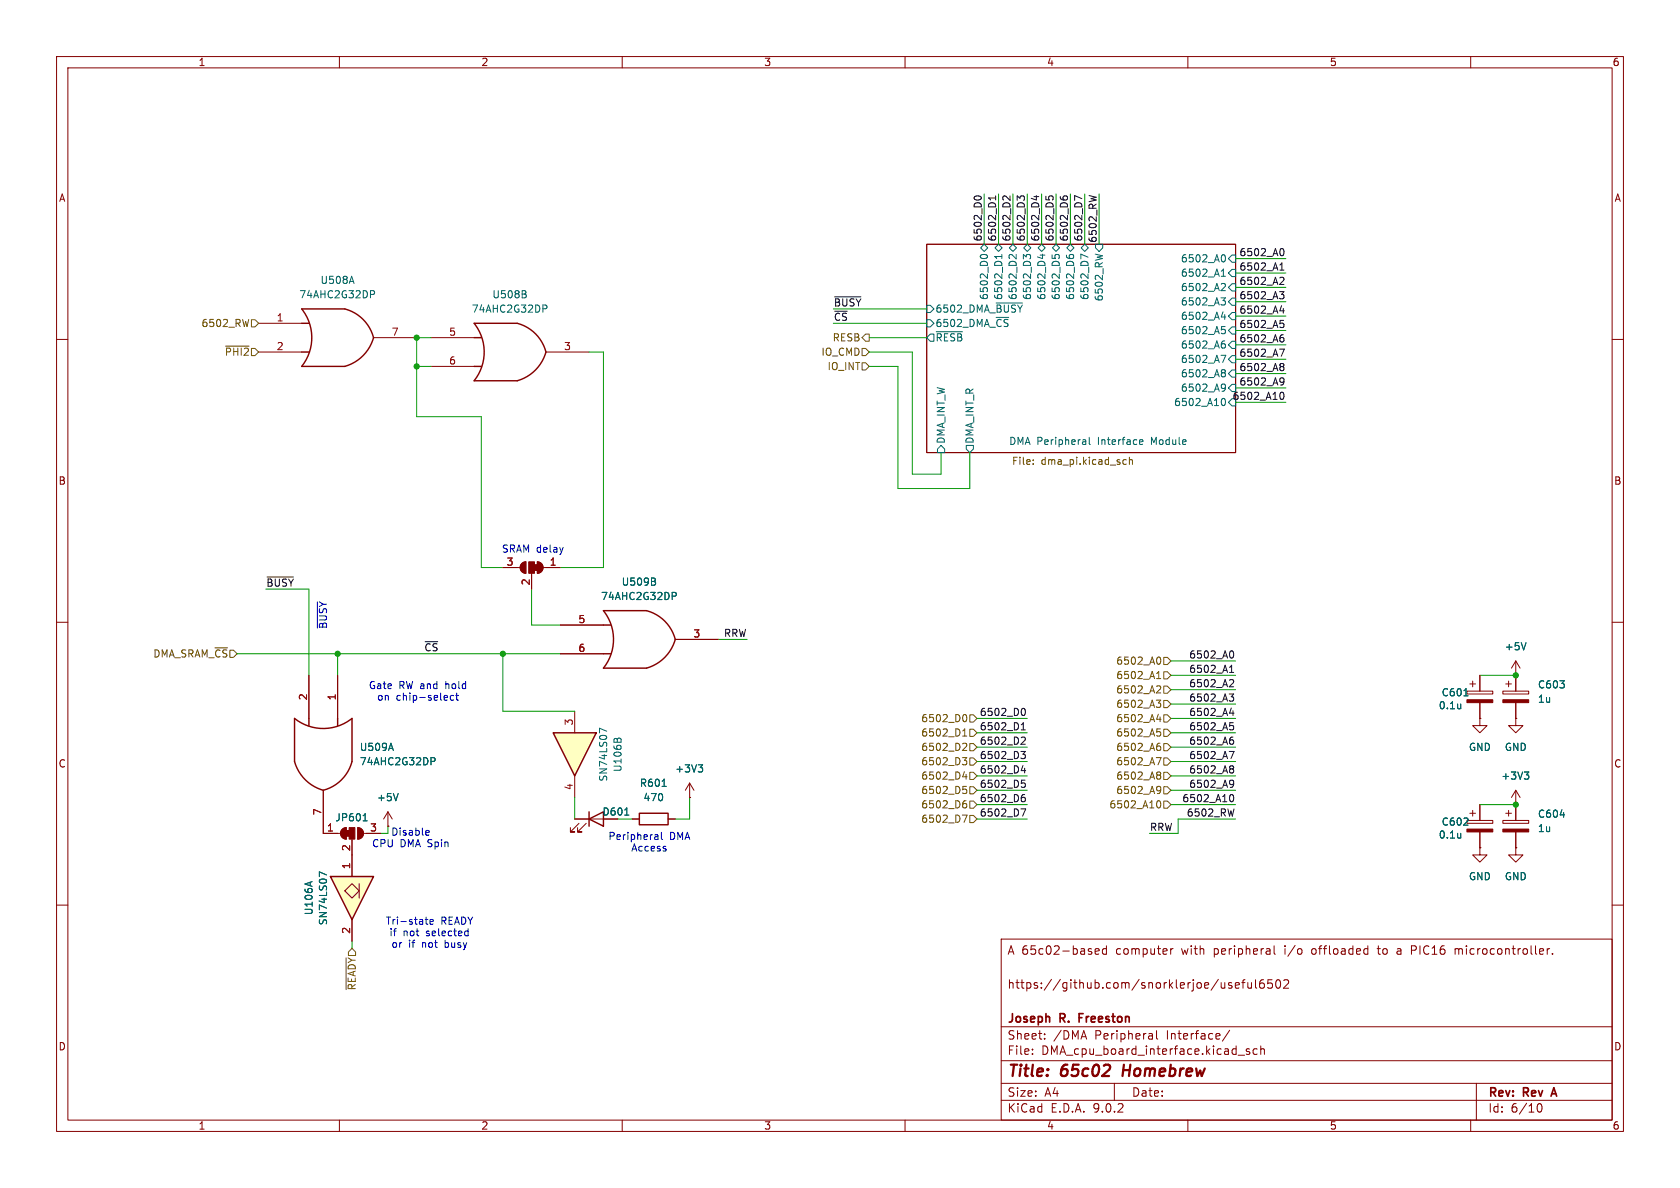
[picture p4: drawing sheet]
<svg xmlns="http://www.w3.org/2000/svg" width="297mm" height="210mm" viewBox="0 0 297 210" stroke-linecap="round" stroke-linejoin="round" font-family="sans-serif">
<g fill="none" stroke="#840000" stroke-width=".18">
<path d="M10 10h277v190h-277zM12 12h273v186h-273zM60 10v2M110 10v2M160 10v2M210 10v2M260 10v2M163.8 43.2h54.6v36.8h-54.6zM10 60h2M285 60h2M10 110h2M285 110h2"/>
<path d="M10 160h2M177 166h108v32h-108zM193.6 168.2l.7-.1-.1-.3-.4-.1-.2 .2 .1 .7h.5M195.6 167.8l-.4-.1-.3 .3v.4l.1 .2h.6M195.6 167.2v1.5M207 167.7v1M207.4 167.7l-.3 .1-.1 .2M217.7 173.8l-.3-.1-.2 .2v.2l.5 .2v.3h-.5M218.4 174.2l.7-.1-.1-.3-.4-.1-.2 .2 .1 .7h.5M219.5 173.7h.6M220.1 173.2l-.4 .2v1.3M220.6 173.7l.1 .9 .3 .1 .2-.1"/>
<path d="M221.2 173.7v1M222 173.2v1.3l.2 .2M223.4 173.2a.59 .59 0 0 0-.7 .6v.6l.1 .2 .4 .1 .3-.1v-.5l-.1-.3h-.4l-.3 .3M224.9 173.2h-.7l-.1 .7 .2-.1h.5l.2 .3-.1 .5-.2 .1-.6-.1M225.2 167.2v1.3l.3 .2M225.7 173.3l.2-.1a.81 .81 0 0 1 .6 .6 .81 .81 0 0 1-.3 .8l-.2 .1a.81 .81 0 0 1-.3-1.4zM227 173.3l.5-.1 .2 .1 .1 .3-.9 1.1h.9M241.4 167.7l.4 .1M241.8 168.6l-.4 .1M241.8 167.2v1.5M243.5 167.7h.5M247.5 167.7l-.5 .1"/>
<path d="M247.5 168.1h-.3a.29 .29 0 0 0-.2 .3 .29 .29 0 0 0 .2 .3h.3M249.5 167.2h.6M249.5 168h.6M257.2 167.7v1M257.8 167.8l-.3-.1-.3 .1M273.5 167.7v1M274 167.7l-.3 .1-.2 .2M274.5 168.6v.1M285 160h2M60 198v2M110 198v2M160 198v2"/>
<path d="M177 194.5h108M177 191.5h108M177 187.5h108M177 181.5h108M182.5 186.3v.1M182.5 185.5v.1M184.7 183.6v.1M184.7 182.8v.1M197 191.5v3M203.7 182.8v.9M203.7 183.6l-.1 .1M203.7 183.1h-.1"/>
<path d="M204.5 182.2v1.3l.2 .2M210 198v2M217.4 182.1l-1.3 2M218.9 186.5h1.1M220.9 185.5l-.4-.1-.2 .2 .1 .2 .5 .2v.3h-.6M222.2 185.5l-.4-.1-.3 .3v.4l.2 .2h.5M222.9 185.5l.2-.1 .4 .1v.9M222.9 184.9v1.5M260 198v2M261 191.5v6.5M271.7 195.7l.2-.5 .2-.1a.81 .81 0 0 1 .6 .6 .81 .81 0 0 1-.3 .8h-.4l-.3-.5"/>
</g>
<path d="M190.8 179.9h.5M191.5 179.2h-.7v1.5M274.3 193.4h.8M274.7 192.3l-.5 1.5" fill="none" stroke="#840000" stroke-width=".3"/>
<path d="M198.7 188.2l-.3 2" fill="none" stroke="#840000" stroke-width=".4"/>
<g fill="none" stroke="#006464" stroke-width=".18">
<path d="M163.8 54h.7l.6 .6-.6 .6h-.7zM163.8 56.5h.7l.6 .7-.6 .6h-.7zM164.5 59.1h.6v1.2h-.6l-.7-.6zM165.5 58.6h4.7M173.3 45.4a.68 .68 0 0 1 .6-.4 .68 .68 0 0 1 .7 .4M173.4 43.8l.6-.6 .6 .6-.6 .7zM175.9 43.8l.6-.6 .7 .6-.7 .7zM176.1 53.6h4.6M177.1 45v.7M177.1 45.3h-1.3l.4 .4M178.4 43.8l.7-.6 .6 .6-.6 .7zM179.6 45v.8l-.9-.8-.3 .1v.4"/>
<path d="M181 43.8l.6-.6 .6 .6-.6 .7zM182.2 45.6v-.4l-.3-.2h-.4l-.1 .4-.5-.4v.8M183.5 43.8l.6-.6 .7 .6-.7 .7zM183.9 45.1h.8M184.3 44.9v.8M186 45v.6M186.1 43.8l.6-.6 .6 .6-.6 .7zM186.5 45.5v-.3l.2-.2h.4l.2 .5M188.5 45.1l.1 .4M188.6 43.8l.6-.6 .7 .6-.7 .7zM189 45.5v-.3l.3-.2h.4l.1 .5M191.1 43.8l.7-.6 .6 .6-.6 .7z"/>
<path d="M192.3 45.5l-1.2-.6v.9M193.7 43.2h1.2v.6l-.6 .7-.6-.7zM215.9 52.6h.7l-.4 .5 .4 .2v.4l-.2 .2h-.4M215.9 48.8h.7M215.9 47.9l.4-.3v1.2M215.9 56h.8M216 57.7h.6M216.1 50.1l.4 .1 .1 .3-.7 .9h.7M216.1 58.2h.3l.2 .3-.1 .4-.4 .1M216.2 45a.68 .68 0 0 1 .5 .7 .68 .68 0 0 1-.5 .6M216.5 55.6v.9M217.8 45.1h.6v1.3h-.6l-.6-.7z"/>
<path d="M217.8 47.6h.6v1.3h-.6l-.6-.6zM217.8 50.2h.6v1.2h-.6l-.6-.6zM217.8 52.7h.6v1.3h-.6l-.6-.7zM217.8 55.2h.6v1.3h-.6l-.6-.6zM217.8 57.8h.6v1.3h-.6l-.6-.7zM166.4 78.7l.6 .7v.6h-1.3v-.6zM170.8 78.7h1.3v.7l-.7 .6-.6-.6zM191.8 77.7l.2 .2v.7M192 78.5l-.2 .1M192 78l-.2 .1M192.6 77.3v1.1l.1 .2M201.5 78.5h.5"/>
<path d="M201.5 77.8l.4-.1 .2 .3-.7 .2M215.9 62.8h.8l-.5 1.3M216 70.6l.2-.2a.68 .68 0 0 1 .5 .7 .68 .68 0 0 1-.5 .6l-.2-.1M216.2 60.8h.2l.2 .2v.4l-.4 .1M216.2 65.3h.2l.2 .3-.2 .3M216.2 67.9l.4 .1a.84 .84 0 0 1-.3 1.2M216.2 65.9h.2M216.3 60.3h.2M216.4 65.9l.2 .2v.3l-.1 .2h-.3M216.6 68.4l-.2 .3h-.2M217.8 60.3h.6v1.3h-.6l-.6-.6zM217.8 62.9h.6v1.2h-.6l-.6-.6z"/>
<path d="M217.8 65.4h.6v1.3h-.6l-.6-.7zM217.8 67.9h.6v1.3h-.6l-.6-.6zM217.8 70.5h.6v1.3h-.6l-.6-.7z"/>
</g>
<path d="M182.7 82v.1M182.7 81.3v.1M198.6 82h.5M198.6 81.3h.5M199.7 81.4l.1-.2 .3 .1 .1 .8M199.7 80.8v1.3" fill="none" stroke="#725600" stroke-width=".18"/>
<g fill="#ffffc2">
<path d="M83.8 59.7h1.3z"/>
<path d="M83.8 64.8h1.3z"/>
</g>
<path d="M83.8 57.2h7.6M83.8 67.3h7.6" fill="none" stroke="#ffffc2" stroke-width=".18"/>
<path d="M83.8 57.2h7.6a7.1 7.1 0 0 1 5.1 5 7.4 7.4 0 0 1-5.1 5.1h-7.6a8.1 8.1 0 0 0 0-10.1zM83.8 59.7h1.3M83.8 64.8h1.3" fill="none" stroke="#840000" stroke-width=".25"/>
<path d="M76.2 59.7h7.6M76.2 64.8h7.6M96.5 62.2h7.6" fill="none" stroke="#840000" stroke-width=".18"/>
<path d="M92.7 52l.3 .2v.3l-.2 .1M92.9 51.4l.1 .2-.1 .3M96 53.9h.5l.2 .3-.1 .3-.6 .1" fill="none" stroke="#006464" stroke-width=".18"/>
<path d="M97.8 129.5h7.6l-3.8 7.7z" fill="#ffffc2"/>
<path d="M97.8 129.5h7.6l-3.8 7.7zM104.1 144.8l2.6-1.3v2.6zM104.1 143.5v2.6" fill="none" stroke="#840000" stroke-width=".25"/>
<g fill="none" stroke="#840000" stroke-width=".18">
<path d="M101.6 125.7v3.8M101.6 137.2v3.8M268 139.7v5.3M268 139.7l-.8 1.3M268 139.7l.7 1.3M101.6 144.8h5.1M102.4 145.5l-1.6 1.6h.8h-.8v-.8M103.6 145.5l-1.5 1.6h.8h-.8v-.8M265.7 145h4.6v.5h-4.6zM266.2 143.8h1M266.7 143.3v1M268 142.2h.1"/>
<path d="M268 147.1v2.8"/>
</g>
<path d="M107.3 129.3l-1.3-.6v.9M108.6 130.7l.2-.2 .3 .2M109.8 130.7l-.1-.2h-.3l-.3 .3M269.5 136.5h.8l-.5 .5M270 137l.3 .2v.3l-.3 .2M110.4 144.1h.8M275.8 144h.8" fill="none" stroke="#006464" stroke-width=".18"/>
<path d="M265.7 146.6h4.6v.5h-4.6z" fill="#840000" stroke="#840000" stroke-width=".18"/>
<path d="M58.4 154.9h7.6l-3.8 7.7z" fill="#ffffc2"/>
<path d="M58.4 154.9h7.6l-3.8 7.7z" fill="none" stroke="#840000" stroke-width=".25"/>
<g fill="none" stroke="#840000" stroke-width=".18">
<path d="M61 157.5l1.2-1.3 1.3 1.3-1.3 1.3zM62.2 151.1v3.8M63.5 156.2v2.6M259.3 145h4.6v.5h-4.6zM259.8 143.8h1.1M260.3 143.3v1M261.6 149.9v1.2h1.3l-1.3 1.3-1.3-1.3h1.3M261.6 149.9h.1M261.6 142.2v2.8M261.6 147.1v2.8M268 149.9v1.2h1.2l-1.2 1.3-1.3-1.3h1.3M268 149.9h.1"/>
<path d="M62.2 162.6v3.8"/>
</g>
<path d="M55.2 155.8l-1.3 .5M57.7 154.7l-1.2-.6v.9M258.2 147.3v.9M258.2 148v.1" fill="none" stroke="#006464" stroke-width=".18"/>
<path d="M259.3 146.6h4.6v.5h-4.6z" fill="#840000" stroke="#840000" stroke-width=".18"/>
<g fill="#ffffc2">
<path d="M53.3 57.2h1.3z"/>
<path d="M53.3 62.2h1.3z"/>
</g>
<path d="M53.3 54.6h7.7M53.3 64.8h7.7" fill="none" stroke="#ffffc2" stroke-width=".18"/>
<path d="M53.3 54.6h7.7a7.1 7.1 0 0 1 5 5.1 7.4 7.4 0 0 1-5 5.1h-7.7a8.1 8.1 0 0 0 0-10.2zM53.3 57.2h1.3M53.3 62.2h1.3M113 143.8h5.1v2h-5.1z" fill="none" stroke="#840000" stroke-width=".25"/>
<g fill="none" stroke="#840000" stroke-width=".18">
<path d="M45.7 57.2h7.6M66 59.7h7.7M45.7 62.2h7.6M261.6 119.4v2.8M268 119.4h.1M268 116.8v5.4M268 116.8l-.8 1.3M268 116.8l.7 1.3M121.9 138.4l-.7 1.3M121.9 138.4l.8 1.3M121.9 138.4v2.6M259.3 122.2h4.6v.5h-4.6z"/>
<path d="M259.8 120.9h1.1M260.3 120.4v1M261.6 127v1.3h1.3l-1.3 1.2-1.3-1.2h1.3M261.6 127h.1M261.6 124.2v2.8M265.7 122.2h4.6v.5h-4.6zM266.2 120.9h1M266.7 120.4v1M268 127v1.3h1.2l-1.2 1.2-1.3-1.2h1.3M268 127h.1M268 124.2v2.8M68.6 146.1h.1"/>
<path d="M68.6 143.5l-.8 1.3M68.6 143.5l.7 1.3M68.6 143.5v2.6M111.8 144.8h1.2M118.1 144.8h1.3M121.9 141h.1"/>
</g>
<path d="M62.2 48.8l.4 1.3M65.5 51.4h.5l.2 .2-.1 .4h-.6M269.8 113.6l-.4 1.3M117.1 139h.7M123.4 135.2h.8l-.4 .5M124 135.7l.2 .2v.3l-.2 .3M258.2 124.4v.9M258.2 125.2h.1M258.8 123h.7M70.4 140.3l-.4 1.2" fill="none" stroke="#006464" stroke-width=".18"/>
<g fill="#840000" stroke="#840000" stroke-width=".18">
<path d="M265.7 123.7h4.6v.5h-4.6z"/>
<path d="M259.3 123.7h4.6v.5h-4.6z"/>
</g>
<g fill="#ffffc2">
<path d="M59.7 127v1.3z"/>
<path d="M54.6 127v1.3z"/>
</g>
<path d="M52.1 127v7.6M62.2 127v7.6" fill="none" stroke="#ffffc2" stroke-width=".18"/>
<path d="M52.1 127a8.1 8.1 0 0 0 10.1 0v7.6a7.1 7.1 0 0 1-5.1 5.1 7.4 7.4 0 0 1-5-5.1zM54.6 127v1.3M59.7 127v1.3" fill="none" stroke="#840000" stroke-width=".25"/>
<path d="M92.2 99.6l.8-.3v2a1.02 1.02 0 0 1-1-.6 1.02 1.02 0 0 1 .2-1.1zM95 99.3a1.02 1.02 0 0 1 1 1 1.02 1.02 0 0 1-1 1zM54.6 119.4v7.6M59.7 119.4v7.6M88.9 100.3h3M94 101.3v2.8M96 100.3h3.1M57.1 139.7v7.6h3.1M60.5 146.6l.7-.3v2a1.02 1.02 0 0 1-.9-.6 1.02 1.02 0 0 1 .2-1.1zM62.2 148.3v2.8M63.2 146.3a1.02 1.02 0 0 1 1.1 1 1.02 1.02 0 0 1-1.1 1zM64.3 147.3h3" fill="none" stroke="#840000" stroke-width=".18"/>
<path d="M69.1 131.4l.4 1.3M76.2 133.9h.5l.2 .3-.1 .3-.6 .1M64.2 145.1h.7M64.4 144l.2-.2v1.3" fill="none" stroke="#006464" stroke-width=".18"/>
<g fill="#840000" stroke="#840000" stroke-width=".18">
<path d="M61.2 146.8h.5v1h-.5z"/>
<path d="M60.5 146.6l.7-.3v2a1.02 1.02 0 0 1-.9-.6 1.02 1.02 0 0 1 .2-1.1z"/>
<path d="M61.7 146.3h1v2h-1z"/>
<path d="M63.2 146.3a1.02 1.02 0 0 1 1.1 1 1.02 1.02 0 0 1-1.1 1z"/>
<path d="M94.5 99.8h.5v1h-.5z"/>
<path d="M95 99.3a1.02 1.02 0 0 1 1 1 1.02 1.02 0 0 1-1 1z"/>
<path d="M93.5 99.3h1v2h-1z"/>
<path d="M92.2 99.6l.8-.3v2a1.02 1.02 0 0 1-1-.6 1.02 1.02 0 0 1 .2-1.1z"/>
</g>
<g fill="#ffffc2">
<path d="M106.7 110.5h1.2z"/>
<path d="M106.7 115.6h1.2z"/>
</g>
<path d="M106.7 108h7.6M106.7 118.1h7.6" fill="none" stroke="#ffffc2" stroke-width=".18"/>
<path d="M106.7 108h7.6a7.1 7.1 0 0 1 5.1 5 7.4 7.4 0 0 1-5.1 5.1h-7.6a8.1 8.1 0 0 0 0-10.1zM106.7 110.5h1.2M106.7 115.6h1.2" fill="none" stroke="#840000" stroke-width=".25"/>
<g fill="none" stroke="#840000" stroke-width=".18">
<path d="M54.6 119.4v7.6M59.7 119.4v7.6M88.9 100.3h2.5M94 101.6v2.5M96.5 100.3h2.6M99.1 110.5h7.6M99.1 115.6h7.6M119.4 113h7.6M261.6 119.4v2.8M268 119.4h.1M268 119.4v2.8M57.1 139.7v7.6h2.6"/>
<path d="M261.6 127h.1M261.6 124.2v2.8M268 127h.1M268 124.2v2.8M62.2 148.6v6.3M64.8 147.3h2.5M68.6 146.1h.1M101.6 144.8h2.5M111.8 144.8h1.2M118.1 144.8h1.3M121.9 141h.1M261.6 149.9h.1"/>
<path d="M261.6 142.2v2.8M261.6 147.1v2.8M268 142.2h.1M268 149.9h.1M268 142.2v2.8M268 147.1v2.8M62.2 162.6v3.8"/>
</g>
<g fill="none" stroke="#006464" stroke-width=".18">
<path d="M115.6 102.8l.3 .2-.1 .3-.1 .1M115.7 102.2l.1 .2-.1 .3M118.8 104.7h.5l.3 .3-.2 .3-.6 .1M269.8 113.6l-.4 1.3M69.1 131.4l.4 1.3M76.2 133.9h.5l.2 .3-.1 .3-.6 .1M117.1 139h.7M123.4 135.2h.8l-.4 .5M124 135.7l.2 .2v.3l-.2 .3M258.2 124.4v.9M258.2 125.2h.1M258.8 123h.7"/>
<path d="M269.5 136.5h.8l-.5 .5M270 137l.3 .2v.3l-.3 .2M55.2 155.8l-1.3 .5M57.7 154.7l-1.2-.6v.9M64.2 145.1h.7M64.4 144l.2-.2v1.3M70.4 140.3l-.4 1.2M110.4 144.1h.8M258.2 147.3v.9M258.2 148v.1M275.8 144h.8"/>
</g>
<g fill="none" stroke="#725600" stroke-width=".18">
<path d="M44 56.5l-.3 1.2M44.4 56.5h.7l.6 .7-.6 .6h-.7zM153 59.1h.7v1.2h-.7l-.6-.6zM39.9 61.2h4.1M152.4 61.6h.6l.7 .6-.7 .7h-.6zM152.4 64.1h.6l.7 .7-.7 .6h-.6zM204.5 120h.7M204.5 119.1l.3-.4v1.3M204.8 116.1a.68 .68 0 0 1 .4 .7 .68 .68 0 0 1-.4 .6M205.7 118.7h.7l.6 .7-.6 .6h-.7zM205.7 116.2h.7l.6 .6-.6 .7h-.7zM170.1 133.9h.8l-.4 .5 .4 .1v.5l-.2 .2h-.4"/>
<path d="M170.2 130.1h.7M170.2 129.2l.4-.4v1.3M170.2 137.3h.8M170.2 139h.7M170.4 131.4h.4l.1 .4-.8 .9h.8M170.4 139.5h.3l.2 .2v.5l-.5 .1M170.4 126.4l.1-.1a.68 .68 0 0 1 .4 .6 .68 .68 0 0 1-.4 .7l-.1-.1M170.8 136.9v.8M171.4 139.1h.7l.6 .6-.6 .6h-.7zM171.4 131.4h.7l.6 .7-.6 .6h-.7zM171.4 134h.7l.6 .6-.6 .7h-.7zM171.4 128.9h.7l.6 .6-.6 .7h-.7z"/>
<path d="M171.4 136.5h.7l.6 .7-.6 .6h-.7zM171.4 126.4h.7l.6 .6-.6 .6h-.7zM204.4 123.8h.8l-.4 .5 .3 .1 .1 .4-.2 .2h-.4M204.4 133.9h.9l-.6 1.3M204.5 127.2h.8M204.5 128.8h.6M204.7 121.2l.4 .1 .1 .3-.8 .9h.8M204.7 129.3h.3l.2 .3-.1 .4-.4 .1M204.7 136.5h.3l.2 .2-.2 .3M204.7 131.9h.3l.2 .2-.1 .4-.4 .2M204.7 139l.4 .1a.84 .84 0 0 1-.3 1.2M204.7 137h.3"/>
<path d="M204.8 131.4h.3M205 137l.2 .3v.2l-.1 .2h-.4M205.1 126.7v.9M205.2 139.6l-.2 .2h-.3M205.7 136.5h.7l.6 .7-.6 .6h-.7zM205.7 128.9h.7l.6 .6-.6 .7h-.7zM205.7 121.3h.7l.6 .6-.6 .7h-.7zM205.7 123.8h.7l.6 .7-.6 .6h-.7zM205.7 126.4h.7l.6 .6-.6 .6h-.7zM205.7 134h.7l.6 .6-.6 .7h-.7zM205.7 131.4h.7l.6 .7-.6 .6h-.7zM205.7 139.1h.7l.6 .6-.6 .6h-.7z"/>
<path d="M170.1 144.1h.9l-.6 1.3M170.4 142h.3l.2 .3v.4l-.5 .1M170.8 141.5l-.4 .1M171.4 141.6h.7l.6 .6-.6 .7h-.7zM171.4 144.1h.7l.6 .7-.6 .6h-.7zM204.6 141.7l.2-.2a.68 .68 0 0 1 .4 .7 .68 .68 0 0 1-.4 .6l-.2-.1M205.7 141.6h.7l.6 .6-.6 .7h-.7zM61.2 169.3v5.6"/>
</g>
<g fill="none" stroke="#0f0f0f" stroke-width=".18">
<path d="M172.2 35.1a.68 .68 0 0 1 .6-.5 .68 .68 0 0 1 .7 .5M176 34.6v.8M176 35h-1.3l.4 .4M178.6 34.6v.8l-.9-.8-.4 .2v.4M181.1 35.2v-.3l-.2-.3-.5 .1-.1 .4-.5-.5v.8M182.8 34.8h.8M183.2 34.6v.8M184.9 34.7v.6M185.4 35.2v-.3l.2-.3 .5 .1 .1 .5M187.4 34.8l.1 .3M187.9 35.1v-.2l.3-.3 .4 .1 .1 .4M191.3 35.1l-1.3-.5v.8"/>
<path d="M147.5 52.5h4.7M226.2 51.6h.8l-.4 .4 .3 .2 .1 .4-.3 .2h-.3M226.3 54.9h.7M226.3 47.7h.7M226.3 46.8l.3-.3v1.2M226.3 56.6h.6M226.4 49l.5 .1 .1 .3-.8 .9h.8M226.4 57.1h.3l.3 .3-.1 .4-.5 .1M226.5 59.7h.2l.3 .2-.1 .4-.4 .1M226.6 43.9a.68 .68 0 0 1 .4 .7 .68 .68 0 0 1-.4 .6M226.6 59.2h.3M226.9 54.5v.9"/>
<path d="M226.2 61.7h.8l-.5 1.3M226.4 69.5l.2-.2a.68 .68 0 0 1 .4 .7 .68 .68 0 0 1-.4 .6l-.2-.1M226.5 64.3h.2l.3 .2-.3 .3M226.5 66.8l.4 .1a.84 .84 0 0 1-.3 1.2M226.5 64.8h.2M226.7 64.8l.3 .2v.3l-.1 .2h-.4M227 67.3l-.3 .3h-.2M47.2 102h4.7M217.4 118.9h.7M217.4 118l.3-.4v1.3M217.7 115.1a.68 .68 0 0 1 .4 .6 .68 .68 0 0 1-.4 .6M180.5 132.8h.8l-.5 .5 .4 .1 .1 .5-.3 .2h-.3"/>
<path d="M180.5 136.2h.8M180.5 129h.8M180.5 128.1l.4-.3v1.2M180.6 137.9h.6M180.7 130.3l.4 .1 .2 .3-.8 .9h.8M180.7 138.4h.3l.3 .2-.2 .5-.4 .1M180.8 125.2a.68 .68 0 0 1 .5 .7 .68 .68 0 0 1-.5 .6M181.1 135.8v.8M217.3 122.7h.8l-.4 .5 .3 .1 .1 .4-.2 .2h-.4M217.3 132.8h.9l-.6 1.3M217.4 126.1h.8M217.4 127.8h.6"/>
<path d="M217.6 120.1l.4 .1 .1 .3-.8 .9h.8M217.6 128.2h.3l.2 .3-.1 .5h-.4M217.6 130.8h.3l.2 .2-.1 .4-.4 .2M217.6 135.4h.3l.2 .2-.2 .3M217.6 137.9l.4 .1a.84 .84 0 0 1-.3 1.2M217.6 135.9h.3M217.7 130.3h.3M217.9 135.9l.2 .3v.2l-.1 .2h-.4M218 125.6v.9M218.1 138.5l-.2 .2h-.3M180.5 143h.8l-.5 1.3M180.8 140.9h.2l.3 .3-.1 .4-.4 .1"/>
<path d="M181.1 140.5h-.3M217.5 140.6l.2-.1a.68 .68 0 0 1 .4 .6 .68 .68 0 0 1-.4 .6l-.2-.1"/>
</g>
<g fill="none" stroke="#009600" stroke-width=".18">
<path d="M174 34.3v8.9M176.5 34.3v8.9M179.1 34.3v8.9M181.6 34.3v8.9M184.1 34.3v8.9M186.7 34.3v8.9M189.2 34.3v8.9M191.8 34.3v8.9M194.3 34.3v8.9M76.2 59.7h-2.5v14h11.4v26.6h3.8M147.3 54.6h16.5M147.3 57.2h16.5"/>
<path d="M153.7 59.7h10.1M218.4 48.3h8.9M218.4 45.7h8.9M218.4 53.3h8.9M218.4 50.8h8.9M218.4 58.4h8.9M218.4 55.9h8.9M73.7 64.8h2.5M104.1 62.2h2.6v38.1h-7.6M153.7 62.2h7.6v21.6h5.1v-3.8M153.7 64.8h5v21.6h12.7v-6.4M218.4 63.5h8.9"/>
<path d="M218.4 66h8.9M218.4 71.1h8.9M218.4 68.6h8.9M218.4 61h8.9M41.9 115.6h57.2M47 104.1h7.6v15.3M59.7 115.6v3.8M88.9 115.6v10.1h12.7M94 104.1v6.4h5.1M127 113h5.1M207 119.4h11.4M207 116.8h11.4"/>
<path d="M261.6 119.4h6.4M172.7 129.5h8.9M172.7 132.1h8.9M172.7 134.6h8.9M172.7 127h8.9M172.7 139.7h8.9M172.7 137.2h8.9M207 129.5h11.4M207 132.1h11.4M207 134.6h11.4M207 127h11.4M207 139.7h11.4"/>
<path d="M207 137.2h11.4M207 124.5h11.4M207 121.9h11.4M68.6 146.1v1.2h-1.3M101.6 141v3.8M109.2 144.8h2.6M121.9 141v3.8h-2.5M172.7 144.8h8.9M172.7 142.2h8.9M207 142.2h11.4M218.4 144.8h-10.1v2.5h-5.1M261.6 142.2h6.4"/>
</g>
<g fill="none" stroke="#0000c2" stroke-width=".18">
<path d="M56.1 106.4v4.6M79.1 123v.2l-.6 .2M80.2 123l-.4-.1-.2 .3 .1 .5h.5M80.6 122.9h.5M80.7 122.5v1.1l.4 .2M75.5 146.8l.3 .1 .1 .2-.6 .1M75.8 147.6h-.3M115.9 147.6h.4v.8M116.3 148.3l-.4 .1M116.3 147.9h-.4M116.9 147.1v1.1l.2 .2M117.7 150.1v.3"/>
<path d="M75.2 162.5h.4M75.3 162.1v1.1l.3 .2M76 163l.6-.2v-.2l-.4-.1-.2 .2 .1 .6h.5M82.4 164.6h.3M82.7 164.2v1.2M82.7 165.4h-.3"/>
</g>
<g fill="#009600" stroke="#009600" stroke-width=".18">
<circle cx="88.9" cy="115.6" r=".46"/>
<circle cx="59.7" cy="115.6" r=".46"/>
<circle cx="268" cy="142.2" r=".46"/>
<circle cx="268" cy="119.4" r=".46"/>
<circle cx="73.7" cy="64.8" r=".46"/>
<circle cx="73.7" cy="59.7" r=".46"/>
</g>
<g font-size="2.8" fill="#840000">
<text x="178" y="190.9">Title:</text>
<text x="187.7" y="190.9">65c02</text>
<text x="199.3" y="190.9">Homebrew</text>
</g>
<g font-size="2.1" fill="#840000">
<text x="178" y="169">A 65c02-based</text>
<text x="197.3" y="169">computer</text>
<text x="209" y="169">with</text>
<text x="214.8" y="169">peripheral</text>
<text x="227.5" y="169">i/o</text>
<text x="232.4" y="169">offloaded</text>
<text x="244.3" y="169">to</text>
<text x="247.8" y="169">a</text>
<text x="250.5" y="169">PIC16</text>
<text x="258.4" y="169">microcontroller.</text>
<text x="178" y="175">https://github.com/snorklerjoe/useful6502</text>
<text x="178" y="184">Sheet:</text>
<text x="178" y="181.2">Joseph</text>
<text x="186.2" y="184">/DMA</text>
<text x="187.5" y="181.2">R.</text>
<text x="191.4" y="181.2">Freeston</text>
<text x="193.6" y="184">Peripheral</text>
<text x="206.4" y="184">Interface/</text>
<text x="178" y="186.7">File:</text>
<text x="184.1" y="186.7">DMA_cpu_board_interface.kicad_sch</text>
<text x="178" y="196.9">KiCad</text>
<text x="178" y="194.1">Size:</text>
<text x="184.7" y="194.1">A4</text>
<text x="185.7" y="196.9">E.D.A.</text>
<text x="193.3" y="196.9">9.0.2</text>
<text x="200" y="194.1">Date:</text>
<text x="263" y="194.3">Rev:</text>
<text x="263" y="196.9">Id:</text>
<text x="267.1" y="196.9">6/10</text>
<text x="269.4" y="194.3">Rev</text>
<text x="275.1" y="194.3">A</text>
</g>
<g font-size="1.8" fill="#840000">
<text x="35" y="11.9">1</text>
<text x="85" y="11.9">2</text>
<text x="135" y="11.9">3</text>
<text x="185" y="11.9">4</text>
<text x="235" y="11.9">5</text>
<text x="285" y="11.9">6</text>
<text x="10.3" y="35.9">A</text>
<text x="285.3" y="35.9">A</text>
<text x="10.3" y="85.9">B</text>
<text x="285.3" y="85.9">B</text>
<text x="10.3" y="135.9">C</text>
<text x="285.3" y="135.9">C</text>
<text x="106.4" y="144.4">D601</text>
<text x="10.3" y="185.9">D</text>
<text x="285.3" y="185.9">D</text>
<text x="35" y="199.9">1</text>
<text x="85" y="199.9">2</text>
<text x="135" y="199.9">3</text>
<text x="185" y="199.9">4</text>
<text x="235" y="199.9">5</text>
<text x="285" y="199.9">6</text>
</g>
<g font-size="1.8" fill="#0f0f0f">
<text x="173.6" y="42.8" transform="rotate(-90 173.6 42.8)">6502_D0</text>
<text x="176.2" y="42.8" transform="rotate(-90 176.2 42.8)">6502_D1</text>
<text x="178.7" y="42.8" transform="rotate(-90 178.7 42.8)">6502_D2</text>
<text x="181.3" y="42.8" transform="rotate(-90 181.3 42.8)">6502_D3</text>
<text x="183.8" y="42.8" transform="rotate(-90 183.8 42.8)">6502_D4</text>
<text x="186.3" y="42.8" transform="rotate(-90 186.3 42.8)">6502_D5</text>
<text x="188.9" y="42.8" transform="rotate(-90 188.9 42.8)">6502_D6</text>
<text x="191.4" y="42.8" transform="rotate(-90 191.4 42.8)">6502_D7</text>
<text x="194" y="43" transform="rotate(-90 194 43)">6502_RW</text>
<text x="219" y="45.4">6502_A0</text>
<text x="219" y="47.9">6502_A1</text>
<text x="219" y="50.5">6502_A2</text>
<text x="219" y="53">6502_A3</text>
<text x="147.3" y="56.8">~{CS}</text>
<text x="147.3" y="54.3">~{BUSY}</text>
<text x="219" y="55.5">6502_A4</text>
<text x="219" y="58.1">6502_A5</text>
<text x="219" y="65.7">6502_A8</text>
<text x="219" y="60.6">6502_A6</text>
<text x="219" y="63.2">6502_A7</text>
<text x="217.8" y="70.8">6502_A10</text>
<text x="219" y="68.2">6502_A9</text>
<text x="47" y="103.8">~{BUSY}</text>
<text x="127.9" y="112.7">RRW</text>
<text x="74.9" y="115.2">~{CS}</text>
<text x="210.1" y="119">6502_A1</text>
<text x="210.1" y="116.5">6502_A0</text>
<text x="210.1" y="124.1">6502_A3</text>
<text x="210.1" y="121.6">6502_A2</text>
<text x="173.1" y="126.7">6502_D0</text>
<text x="173.1" y="129.2">6502_D1</text>
<text x="173.1" y="131.7">6502_D2</text>
<text x="210.1" y="131.7">6502_A6</text>
<text x="210.1" y="129.2">6502_A5</text>
<text x="210.1" y="126.7">6502_A4</text>
<text x="173.1" y="136.8">6502_D4</text>
<text x="173.1" y="134.3">6502_D3</text>
<text x="210.1" y="136.8">6502_A8</text>
<text x="210.1" y="134.3">6502_A7</text>
<text x="173.1" y="139.4">6502_D5</text>
<text x="173.1" y="141.9">6502_D6</text>
<text x="208.9" y="141.9">6502_A10</text>
<text x="210.1" y="139.4">6502_A9</text>
<text x="173.1" y="144.4">6502_D7</text>
<text x="203.2" y="147">RRW</text>
<text x="209.7" y="144.4">6502_RW</text>
</g>
<g font-size="1.8" fill="#006464">
<text x="208.7" y="46.6">6502_A0</text>
<text x="52.8" y="52.9">74AHC2G32DP</text>
<text x="56.6" y="50.4">U508A</text>
<text x="87" y="52.9">U508B</text>
<text x="174.9" y="53.1" transform="rotate(-90 174.9 53.1)">6502_D0</text>
<text x="177.4" y="53.1" transform="rotate(-90 177.4 53.1)">6502_D1</text>
<text x="179.9" y="53.1" transform="rotate(-90 179.9 53.1)">6502_D2</text>
<text x="182.5" y="53.1" transform="rotate(-90 182.5 53.1)">6502_D3</text>
<text x="185" y="53.1" transform="rotate(-90 185 53.1)">6502_D4</text>
<text x="187.6" y="53.1" transform="rotate(-90 187.6 53.1)">6502_D5</text>
<text x="190.1" y="53.1" transform="rotate(-90 190.1 53.1)">6502_D6</text>
<text x="192.6" y="53.1" transform="rotate(-90 192.6 53.1)">6502_D7</text>
<text x="195.2" y="53.4" transform="rotate(-90 195.2 53.4)">6502_RW</text>
<text x="208.7" y="49.1">6502_A1</text>
<text x="208.7" y="51.7">6502_A2</text>
<text x="83.3" y="55.5">74AHC2G32DP</text>
<text x="165.3" y="55.5">6502_DMA_~{BUSY}</text>
<text x="165.3" y="58">6502_DMA_~{CS}</text>
<text x="208.7" y="54.2">6502_A3</text>
<text x="208.7" y="56.7">6502_A4</text>
<text x="208.7" y="59.3">6502_A5</text>
<text x="165.3" y="60.6">~{RESB}</text>
<text x="208.7" y="61.8">6502_A6</text>
<text x="208.7" y="64.4">6502_A7</text>
<text x="207.5" y="72">6502_A10</text>
<text x="208.7" y="66.9">6502_A8</text>
<text x="208.7" y="69.4">6502_A9</text>
<text x="167.2" y="78.5" transform="rotate(-90 167.2 78.5)">DMA_INT_W</text>
<text x="172.3" y="78.5" transform="rotate(-90 172.3 78.5)">DMA_INT_R</text>
<text x="178.3" y="78.7">DMA Peripheral</text>
<text x="194.2" y="78.7">Interface</text>
<text x="203.8" y="78.7">Module</text>
<text x="106.2" y="106.3">74AHC2G32DP</text>
<text x="109.8" y="103.7">U509B</text>
<text x="265.9" y="115.2">+5V</text>
<text x="254.3" y="125.6">0.1u</text>
<text x="254.8" y="123.3">C601</text>
<text x="271.8" y="121.9">C603</text>
<text x="271.8" y="124.4">1u</text>
<text x="63.5" y="132.9">U509A</text>
<text x="63.5" y="135.5">74AHC2G32DP</text>
<text x="110.1" y="136.6" transform="rotate(-90 110.1 136.6)">U106B</text>
<text x="119.3" y="136.8">+3V3</text>
<text x="259.6" y="132.9">GND</text>
<text x="265.9" y="132.9">GND</text>
<text x="66.5" y="141.8">+5V</text>
<text x="107.5" y="138.3" transform="rotate(-90 107.5 138.3)">SN74LS07</text>
<text x="113" y="139.3">R601</text>
<text x="113.7" y="141.8">470</text>
<text x="265.3" y="138">+3V3</text>
<text x="59.2" y="145.4">JP601</text>
<text x="254.3" y="148.4">0.1u</text>
<text x="254.8" y="146.2">C602</text>
<text x="271.8" y="144.8">C604</text>
<text x="271.8" y="147.3">1u</text>
<text x="259.6" y="155.8">GND</text>
<text x="265.9" y="155.8">GND</text>
<text x="55.5" y="161.9" transform="rotate(-90 55.5 161.9)">U106A</text>
<text x="58" y="163.7" transform="rotate(-90 58 163.7)">SN74LS07</text>
</g>
<g font-size="1.8" fill="#725600">
<text x="35.5" y="58">6502_RW</text>
<text x="39.6" y="63.1">~{PHI2}</text>
<text x="145.1" y="63.1">IO_CMD</text>
<text x="146.2" y="65.6">IO_INT</text>
<text x="147.1" y="60.6">RESB</text>
<text x="178.8" y="82.5">File:</text>
<text x="184" y="82.5">dma_pi.kicad_sch</text>
<text x="27" y="116.4">DMA_SRAM_~{CS}</text>
<text x="197.2" y="117.7">6502_A0</text>
<text x="197.2" y="120.3">6502_A1</text>
<text x="197.2" y="122.8">6502_A2</text>
<text x="197.2" y="125.3">6502_A3</text>
<text x="162.8" y="130.4">6502_D1</text>
<text x="162.8" y="127.9">6502_D0</text>
<text x="197.2" y="130.4">6502_A5</text>
<text x="197.2" y="127.9">6502_A4</text>
<text x="162.8" y="133">6502_D2</text>
<text x="162.8" y="135.5">6502_D3</text>
<text x="197.2" y="135.5">6502_A7</text>
<text x="197.2" y="133">6502_A6</text>
<text x="162.8" y="140.6">6502_D5</text>
<text x="162.8" y="143.1">6502_D6</text>
<text x="162.8" y="138">6502_D4</text>
<text x="196" y="143.1">6502_A10</text>
<text x="197.2" y="138">6502_A8</text>
<text x="197.2" y="140.6">6502_A9</text>
<text x="162.8" y="145.7">6502_D7</text>
</g>
<g font-size="1.8" fill="#a90000">
<text x="48.8" y="56.9">1</text>
<text x="69.1" y="59.4">7</text>
<text x="79.3" y="59.4">5</text>
<text x="48.8" y="62">2</text>
<text x="79.3" y="64.5">6</text>
<text x="99.6" y="62">3</text>
<text x="89.5" y="100.1">3</text>
<text x="97.1" y="100.1">1</text>
<text x="93.7" y="103.6" transform="rotate(-90 93.7 103.6)">2</text>
<text x="102.2" y="110.2">5</text>
<text x="122.5" y="112.8">3</text>
<text x="102.2" y="115.3">6</text>
<text x="54.4" y="123.9" transform="rotate(-90 54.4 123.9)">2</text>
<text x="59.4" y="123.9" transform="rotate(-90 59.4 123.9)">1</text>
<text x="101.3" y="128.3" transform="rotate(-90 101.3 128.3)">3</text>
<text x="101.3" y="139.8" transform="rotate(-90 101.3 139.8)">4</text>
<text x="56.9" y="144.2" transform="rotate(-90 56.9 144.2)">7</text>
<text x="57.7" y="147.1">1</text>
<text x="65.3" y="147.1">3</text>
<text x="62" y="153.7" transform="rotate(-90 62 153.7)">1</text>
<text x="62" y="150.6" transform="rotate(-90 62 150.6)">2</text>
<text x="62" y="165.2" transform="rotate(-90 62 165.2)">2</text>
</g>
<g font-size="1.8" fill="#0000c2">
<text x="88.6" y="97.9">SRAM delay</text>
<text x="58" y="111.3" transform="rotate(-90 58 111.3)">~{BUSY}</text>
<text x="65.1" y="122">Gate</text>
<text x="66.6" y="124.1">on</text>
<text x="70" y="124.1">chip-select</text>
<text x="70.5" y="122">RW and</text>
<text x="79" y="122">hold</text>
<text x="65.7" y="150">CPU</text>
<text x="69.1" y="147.9">Disable</text>
<text x="70.7" y="150">DMA Spin</text>
<text x="107.4" y="148.7">Peripheral</text>
<text x="118.4" y="148.7">DMA</text>
<text x="111.5" y="150.7">Access</text>
<text x="68.1" y="163.7">Tri-state</text>
<text x="68.7" y="165.7">if</text>
<text x="69.1" y="167.8">or</text>
<text x="71.2" y="165.7">not</text>
<text x="72.2" y="167.8">if</text>
<text x="74.7" y="167.8">not</text>
<text x="75.4" y="165.7">selected</text>
<text x="77.9" y="163.7">READY</text>
<text x="78.9" y="167.8">busy</text>
</g>
<text font-size="1.8" fill="#009600" x="63.1" y="175.2" transform="rotate(-90 63.1 175.2)">~{READY}</text>
</svg>
